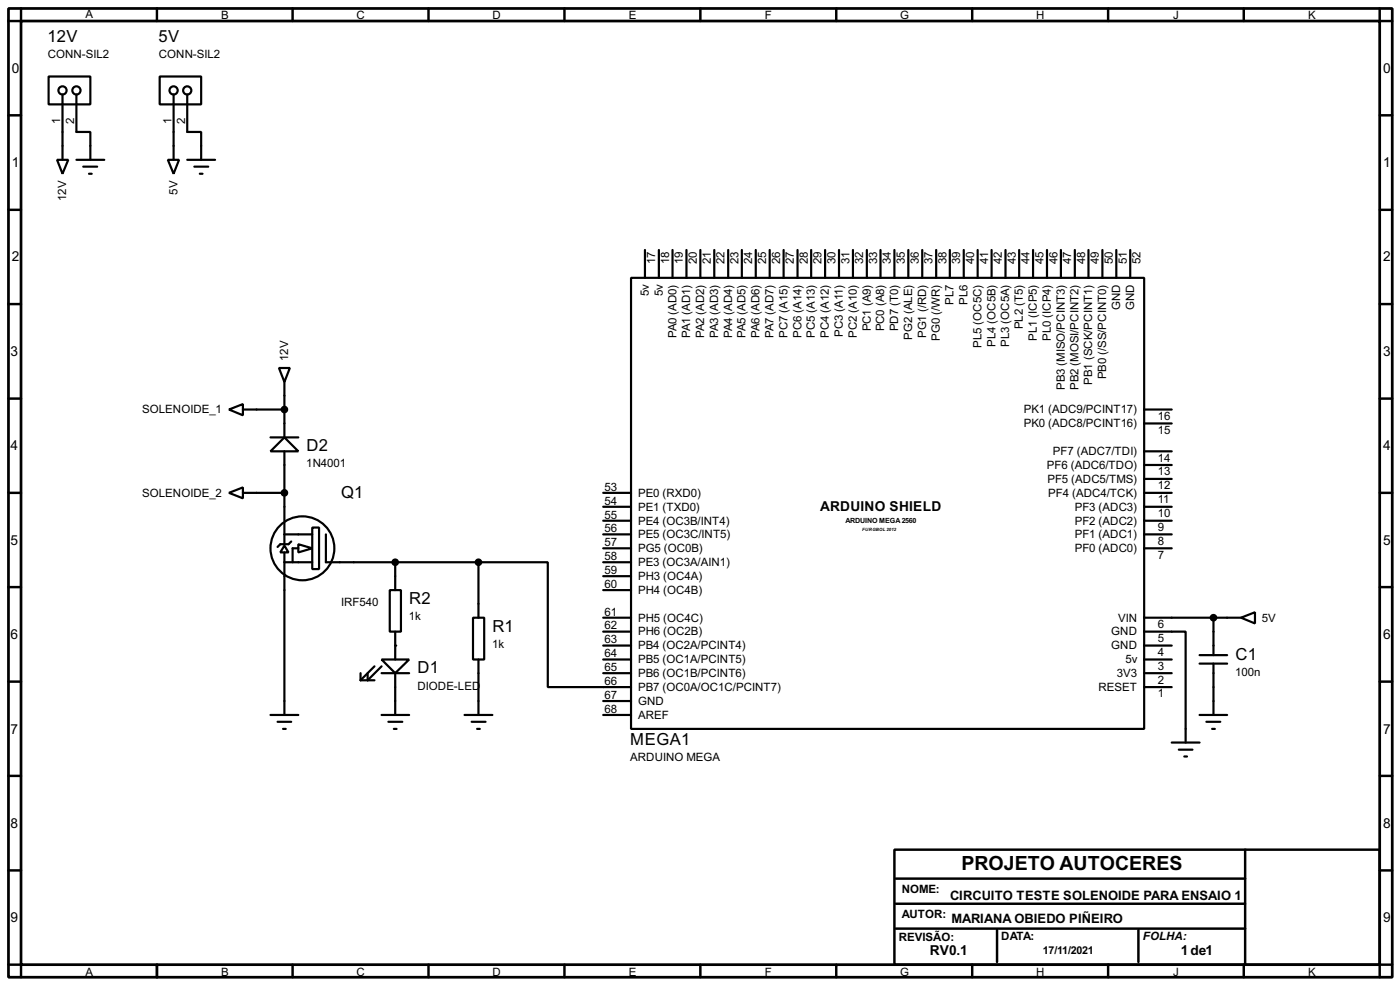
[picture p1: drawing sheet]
<svg xmlns="http://www.w3.org/2000/svg" width="256mm" height="180mm" viewBox="0 0 256 180" stroke-linecap="round" stroke-linejoin="round" font-family="sans-serif">
<path d="M1.6 1.6h253.5v177.3h-253.5zM3.9 3.9h248.9v172.7h-248.9z" fill="none" stroke="#000" stroke-width=".5"/>
<g fill="none" stroke="#000" stroke-width=".45">
<path d="M3.9 1.6v2.3h-2.3M28.8 1.6v2.3M53.6 1.6v2.3M78.5 1.6v2.3M103.4 1.6v2.3M128.3 1.6v2.3M153.2 1.6v2.3M178.1 1.6v2.3M203 1.6v2.3M227.9 1.6v2.3M252.8 1.6v2.3h2.3M1.6 21.1h2.3"/>
<path d="M1.6 38.4h2.3M252.8 21.1h2.3M252.8 38.4h2.3M1.6 55.7h2.3M252.8 55.7h2.3M1.6 73h2.3M252.8 73h2.3M1.6 90.2h2.3M252.8 90.2h2.3M1.6 107.5h2.3M252.8 107.5h2.3M1.6 124.8h2.3"/>
<path d="M252.8 124.8h2.3M1.6 142h2.3M1.6 159.3h2.3M163.9 155.5h88.9v21.1h-88.9zM228.1 155.5v21.1M252.8 142h2.3M252.8 159.3h2.3M1.6 176.6h2.3v2.3M28.8 176.6v2.3M53.6 176.6v2.3M78.5 176.6v2.3M103.4 176.6v2.3"/>
<path d="M128.3 176.6v2.3M153.2 176.6v2.3M164.1 160.8h64M164.1 165.4h64M164.1 170h64M178.1 176.6v2.3M182.7 170.2v5.9M203 176.6v2.3M208.6 170.2v5.9M227.9 176.6v2.3M255.1 176.6h-2.3v2.3"/>
</g>
<g fill="none" stroke="#000" stroke-width=".4">
<path d="M8.9 14h7.7v5.1h-7.7zM11.5 17.3v12M14 17.3v6.9h2.6v5.1M29.3 14h7.6v5.1h-7.6zM31.8 17.3v12M34.3 17.3v6.9h2.6v5.1M10.5 29.3h2l-1 2.5zM14 29.3h5.1M15.3 30.5h2.5M16.3 31.8h.5M30.8 29.3h2l-1 2.5zM34.3 29.3h5.1"/>
<path d="M35.6 30.5h2.6M36.6 31.8h.5M115.6 50.9h94v82.5h-94zM118.2 45.8v5.1M120.7 45.8v5.1M123.2 45.8v5.1M125.8 45.8v5.1M128.3 45.8v5.1M130.9 45.8v5.1M133.4 45.8v5.1M135.9 45.8v5.1M138.5 45.8v5.1"/>
<path d="M141 45.8v5.1M143.6 45.8v5.1M146.1 45.8v5.1M148.6 45.8v5.1M151.2 45.8v5.1M153.7 45.8v5.1M156.3 45.8v5.1M158.8 45.8v5.1M161.3 45.8v5.1M163.9 45.8v5.1M166.4 45.8v5.1M169 45.8v5.1"/>
<path d="M171.5 45.8v5.1M174 45.8v5.1M176.6 45.8v5.1M179.1 45.8v5.1M181.7 45.8v5.1M184.2 45.8v5.1M186.7 45.8v5.1M189.3 45.8v5.1M191.8 45.8v5.1M194.4 45.8v5.1M196.9 45.8v5.1M199.4 45.8v5.1"/>
<path d="M202 45.8v5.1M204.5 45.8v5.1M207.1 45.8v5.1M42 75l2.5-1v2zM44.5 75h7.6M51.1 67.4h2l-1 2.5zM52.1 69.9v10.2M209.6 75h5.1M209.6 77.5h5.1M42 90.2l2.5-1v2zM44.5 90.2h7.6M49.6 82.6l2.5-2.5 2.6 2.5z"/>
<path d="M49.6 80.1h5.1M52.1 99.9l.8 1.2h-1.5zM52.1 82.6v12.7M52.1 95.6v4M52.1 97.8h5.1M53.4 99.1l-.5 .5h-1.5l-.5 .5M54.7 99.6l2.5 .8-2.5 .7zM57.2 96.6h1.3v7.6h-1.3zM59.7 97.8v5.1h28M110.5 90.2h5.1M110.5 97.8h5.1M110.5 95.3h5.1"/>
<path d="M110.5 92.8h5.1M209.6 90.2h5.1M209.6 97.8h5.1M209.6 95.3h5.1M209.6 92.8h5.1M209.6 82.6h5.1M209.6 85.1h5.1M209.6 87.7h5.1M52.1 101.1v29.8M52.1 102.9h5.1M54.7 100.4h-1.1v2.5M71.4 108h2.1v7.6h-2.1z"/>
<path d="M72.4 102.9v5.1M72.4 115.6v5.1M86.7 113.1h2v7.6h-2zM87.7 102.9h12.7v22.9h15.2M87.7 102.9v10.2M110.5 113.1h5.1M110.5 102.9h5.1M110.5 100.4h5.1M110.5 118.2h5.1M110.5 115.6h5.1M110.5 105.5h5.1M110.5 108h5.1"/>
<path d="M209.6 115.6h7.6v20.3M209.6 113.1h17.8M209.6 100.4h5.1M209.6 118.2h5.1M219.8 119.9h5M222.3 113.1v6.8M227.4 113.1l2.5-1v2zM49.6 130.9h5.1M50.9 132.1h2.5M51.9 133.4h.5M66.1 123.2v1.3M66.1 124.5h2.5"/>
<path d="M68.6 122l-2.5 2.5M69.9 120.7h5.1l-2.6 2.5zM69.9 130.9h5.1M69.9 123.2h5.1M69.9 122l-2.5 2.5v-1.3M71.2 132.1h2.5M72.2 133.4h.5M72.4 123.2v7.7M85.1 130.9h5.1M86.4 132.1h2.6M87.4 133.4h.5M87.7 120.7v10.2"/>
<path d="M110.5 130.9h5.1M110.5 123.2h5.1M110.5 120.7h5.1M110.5 128.3h5.1M209.6 123.2h5.1M209.6 125.8h5.1M209.6 120.7h5.1M214.7 135.9h5.1M216 137.2h2.5M217 138.5h.5M219.8 130.9h5M219.8 121.5h5"/>
<path d="M221 132.1h2.6M222.1 133.4h.5M222.3 121.5v9.4"/>
<circle cx="11.4" cy="16.6" r=".75"/>
<circle cx="14" cy="16.6" r=".75"/>
<circle cx="31.8" cy="16.6" r=".75"/>
<circle cx="34.3" cy="16.6" r=".75"/>
<circle cx="55.4" cy="100.4" r="5.9"/>
</g>
<circle cx="72.4" cy="118.2" r=".2" fill="#000"/>
<g fill="#000" stroke="#000" stroke-width=".4">
<circle cx="52.1" cy="75" r=".5"/>
<circle cx="52.1" cy="90.2" r=".5"/>
<circle cx="72.4" cy="102.9" r=".5"/>
<circle cx="87.6" cy="102.9" r=".5"/>
<circle cx="222.3" cy="113.1" r=".5"/>
</g>
<text font-size="4" x="176.1" y="159.2">PROJETO AUTOCERES</text>
<g font-size="3.4">
<text x="8.7" y="7.6">12V</text>
<text x="29.1" y="7.6">5V</text>
<text x="56.2" y="82.6">D2</text>
<text x="62.5" y="91.2">Q1</text>
<text x="75" y="110.6">R2</text>
<text x="90.2" y="115.6">R1</text>
<text x="76.5" y="123.3">D1</text>
<text x="226.4" y="120.7">C1</text>
<text x="115.5" y="136.4">MEGA1</text>
</g>
<g font-size="2.8">
<text x="2.2" y="13.4">0</text>
<text x="253.4" y="13.4">0</text>
<text x="2.2" y="30.6">1</text>
<text x="253.4" y="30.6">1</text>
<text x="2.2" y="47.9">2</text>
<text x="253.4" y="47.9">2</text>
<text x="1.9" y="65.2">3</text>
<text x="253.4" y="65.2">3</text>
<text x="1.9" y="82.4">4</text>
<text x="253.4" y="82.4">4</text>
<text x="150.2" y="93.6">ARDUINO SHIELD</text>
<text x="1.9" y="99.7">5</text>
<text x="253.4" y="99.7">5</text>
<text x="1.9" y="117">6</text>
<text x="253.4" y="117">6</text>
<text x="1.9" y="134.3">7</text>
<text x="253.4" y="134.3">7</text>
<text x="1.9" y="151.5">8</text>
<text x="253.4" y="151.5">8</text>
<text x="1.9" y="168.8">9</text>
<text x="253.4" y="168.8">9</text>
<text x="170.3" y="174.9">RV0.1</text>
<text x="216.3" y="174.9">1de1</text>
</g>
<g font-size="2.7">
<text x="174" y="164.7">CIRCUITO TESTE SOLENOIDE PARA ENSAIO 1</text>
<text x="174.3" y="169">MARIANA OBIEDO PIÑEIRO</text>
</g>
<g font-size="2.4">
<text x="15.6" y="3.2">A</text>
<text x="40.5" y="3.5">B</text>
<text x="65.3" y="3.5">C</text>
<text x="90.2" y="3.5">D</text>
<text x="115.2" y="3.5">E</text>
<text x="140.1" y="3.5">F</text>
<text x="164.9" y="3.5">G</text>
<text x="189.8" y="3.5">H</text>
<text x="214.9" y="3.5">J</text>
<text x="239.6" y="3.5">K</text>
<text x="8.7" y="10.6">CONN-SIL2</text>
<text x="29.1" y="10.6">CONN-SIL2</text>
<text x="11" y="22.8" transform="rotate(-90 11 22.8)">1</text>
<text x="13.6" y="22.8" transform="rotate(-90 13.6 22.8)">2</text>
<text x="31.4" y="22.8" transform="rotate(-90 31.4 22.8)">1</text>
<text x="33.9" y="22.8" transform="rotate(-90 33.9 22.8)">2</text>
<text x="32.5" y="35.6" transform="rotate(-90 32.5 35.6)">5V</text>
<text x="12.2" y="36.8" transform="rotate(-90 12.2 36.8)">12V</text>
<text x="120.1" y="48.3" transform="rotate(-90 120.1 48.3)">17</text>
<text x="122.6" y="48.3" transform="rotate(-90 122.6 48.3)">18</text>
<text x="125.1" y="48.3" transform="rotate(-90 125.1 48.3)">19</text>
<text x="127.7" y="48.3" transform="rotate(-90 127.7 48.3)">20</text>
<text x="130.2" y="48.3" transform="rotate(-90 130.2 48.3)">21</text>
<text x="132.8" y="48.3" transform="rotate(-90 132.8 48.3)">22</text>
<text x="135.3" y="48.3" transform="rotate(-90 135.3 48.3)">23</text>
<text x="137.8" y="48.3" transform="rotate(-90 137.8 48.3)">24</text>
<text x="140.4" y="48.3" transform="rotate(-90 140.4 48.3)">25</text>
<text x="142.9" y="48.3" transform="rotate(-90 142.9 48.3)">26</text>
<text x="145.5" y="48.3" transform="rotate(-90 145.5 48.3)">27</text>
<text x="148" y="48.3" transform="rotate(-90 148 48.3)">28</text>
<text x="150.5" y="48.3" transform="rotate(-90 150.5 48.3)">29</text>
<text x="153.1" y="48.3" transform="rotate(-90 153.1 48.3)">30</text>
<text x="155.6" y="48.3" transform="rotate(-90 155.6 48.3)">31</text>
<text x="158.2" y="48.3" transform="rotate(-90 158.2 48.3)">32</text>
<text x="160.7" y="48.3" transform="rotate(-90 160.7 48.3)">33</text>
<text x="163.2" y="48.3" transform="rotate(-90 163.2 48.3)">34</text>
<text x="165.8" y="48.3" transform="rotate(-90 165.8 48.3)">35</text>
<text x="168.3" y="48.3" transform="rotate(-90 168.3 48.3)">36</text>
<text x="170.9" y="48.3" transform="rotate(-90 170.9 48.3)">37</text>
<text x="173.4" y="48.3" transform="rotate(-90 173.4 48.3)">38</text>
<text x="175.9" y="48.3" transform="rotate(-90 175.9 48.3)">39</text>
<text x="178.5" y="48.3" transform="rotate(-90 178.5 48.3)">40</text>
<text x="181" y="48.3" transform="rotate(-90 181 48.3)">41</text>
<text x="183.5" y="48.3" transform="rotate(-90 183.5 48.3)">42</text>
<text x="186.1" y="48.3" transform="rotate(-90 186.1 48.3)">43</text>
<text x="188.6" y="48.3" transform="rotate(-90 188.6 48.3)">44</text>
<text x="191.2" y="48.3" transform="rotate(-90 191.2 48.3)">45</text>
<text x="193.7" y="48.3" transform="rotate(-90 193.7 48.3)">46</text>
<text x="196.2" y="48.3" transform="rotate(-90 196.2 48.3)">47</text>
<text x="198.8" y="48.3" transform="rotate(-90 198.8 48.3)">48</text>
<text x="201.3" y="48.3" transform="rotate(-90 201.3 48.3)">49</text>
<text x="203.9" y="48.3" transform="rotate(-90 203.9 48.3)">50</text>
<text x="206.4" y="48.3" transform="rotate(-90 206.4 48.3)">51</text>
<text x="209" y="48.3" transform="rotate(-90 209 48.3)">52</text>
<text x="118.9" y="54.2" transform="rotate(-90 118.9 54.2)">5v</text>
<text x="121.4" y="54.2" transform="rotate(-90 121.4 54.2)">5v</text>
<text x="174.7" y="55.8" transform="rotate(-90 174.7 55.8)">PL7</text>
<text x="177.3" y="55.8" transform="rotate(-90 177.3 55.8)">PL6</text>
<text x="205.2" y="56.8" transform="rotate(-90 205.2 56.8)">GND</text>
<text x="207.8" y="56.8" transform="rotate(-90 207.8 56.8)">GND</text>
<text x="123.9" y="61.9" transform="rotate(-90 123.9 61.9)">PA0 (AD0)</text>
<text x="126.5" y="61.9" transform="rotate(-90 126.5 61.9)">PA1 (AD1)</text>
<text x="129" y="61.9" transform="rotate(-90 129 61.9)">PA2 (AD2)</text>
<text x="131.6" y="61.9" transform="rotate(-90 131.6 61.9)">PA3 (AD3)</text>
<text x="134.1" y="61.9" transform="rotate(-90 134.1 61.9)">PA4 (AD4)</text>
<text x="136.6" y="61.9" transform="rotate(-90 136.6 61.9)">PA5 (AD5)</text>
<text x="139.2" y="61.9" transform="rotate(-90 139.2 61.9)">PA6 (AD6)</text>
<text x="141.7" y="61.9" transform="rotate(-90 141.7 61.9)">PA7 (AD7)</text>
<text x="144.3" y="61.8" transform="rotate(-90 144.3 61.8)">PC7 (A15)</text>
<text x="146.8" y="61.8" transform="rotate(-90 146.8 61.8)">PC6 (A14)</text>
<text x="149.3" y="61.8" transform="rotate(-90 149.3 61.8)">PC5 (A13)</text>
<text x="151.9" y="61.8" transform="rotate(-90 151.9 61.8)">PC4 (A12)</text>
<text x="154.4" y="61.7" transform="rotate(-90 154.4 61.7)">PC3 (A11)</text>
<text x="157" y="61.8" transform="rotate(-90 157 61.8)">PC2 (A10)</text>
<text x="159.5" y="60.7" transform="rotate(-90 159.5 60.7)">PC1 (A9)</text>
<text x="162" y="60.7" transform="rotate(-90 162 60.7)">PC0 (A8)</text>
<text x="164.6" y="60.6" transform="rotate(-90 164.6 60.6)">PD7 (T0)</text>
<text x="167.1" y="62.2" transform="rotate(-90 167.1 62.2)">PG2 (ALE)</text>
<text x="169.7" y="61.9" transform="rotate(-90 169.7 61.9)">PG1 (/RD)</text>
<text x="172.2" y="62.4" transform="rotate(-90 172.2 62.4)">PG0 (/WR)</text>
<text x="179.8" y="63.7" transform="rotate(-90 179.8 63.7)">PL5 (OC5C)</text>
<text x="182.4" y="63.5" transform="rotate(-90 182.4 63.5)">PL4 (OC5B)</text>
<text x="184.9" y="63.5" transform="rotate(-90 184.9 63.5)">PL3 (OC5A)</text>
<text x="187.4" y="60.3" transform="rotate(-90 187.4 60.3)">PL2 (T5)</text>
<text x="190" y="62.4" transform="rotate(-90 190 62.4)">PL1 (ICP5)</text>
<text x="192.5" y="62.4" transform="rotate(-90 192.5 62.4)">PL0 (ICP4)</text>
<text x="52.8" y="66" transform="rotate(-90 52.8 66)">12V</text>
<text x="195.1" y="71.4" transform="rotate(-90 195.1 71.4)">PB3 (MISO/PCINT3)</text>
<text x="197.6" y="71.4" transform="rotate(-90 197.6 71.4)">PB2 (MOSI/PCINT2)</text>
<text x="200.1" y="70.4" transform="rotate(-90 200.1 70.4)">PB1 (SCK/PCINT1)</text>
<text x="202.7" y="69.4" transform="rotate(-90 202.7 69.4)">PB0 (/SS/PCINT0)</text>
<text x="26" y="75.7">SOLENOIDE_1</text>
<text x="187.5" y="75.7">PK1 (ADC9/PCINT17)</text>
<text x="212.1" y="76.9">16</text>
<text x="187.5" y="78.2">PK0 (ADC8/PCINT16)</text>
<text x="192.9" y="83.3">PF7 (ADC7/TDI)</text>
<text x="212.1" y="79.4">15</text>
<text x="56.1" y="85.6">1N4001</text>
<text x="110.8" y="89.8">53</text>
<text x="191.8" y="85.8">PF6 (ADC6/TDO)</text>
<text x="191.9" y="88.4">PF5 (ADC5/TMS)</text>
<text x="212.1" y="84.5">14</text>
<text x="212.1" y="87">13</text>
<text x="212.1" y="89.6">12</text>
<text x="26" y="90.9">SOLENOIDE_2</text>
<text x="110.8" y="92.4">54</text>
<text x="110.8" y="94.9">55</text>
<text x="116.9" y="90.9">PE0 (RXD0)</text>
<text x="116.9" y="93.5">PE1 (TXD0)</text>
<text x="192" y="90.9">PF4 (ADC4/TCK)</text>
<text x="196.9" y="93.5">PF3 (ADC3)</text>
<text x="212.1" y="92.1">11</text>
<text x="212.1" y="94.7">10</text>
<text x="110.8" y="97.4">56</text>
<text x="110.8" y="100">57</text>
<text x="116.9" y="96">PE4 (OC3B/INT4)</text>
<text x="116.9" y="98.5">PE5 (OC3C/INT5)</text>
<text x="116.9" y="101.1">PG5 (OC0B)</text>
<text x="196.9" y="101.1">PF0 (ADC0)</text>
<text x="196.9" y="98.5">PF1 (ADC1)</text>
<text x="196.9" y="96">PF2 (ADC2)</text>
<text x="212.1" y="99.7">8</text>
<text x="212.1" y="97.2">9</text>
<text x="110.8" y="102.5">58</text>
<text x="110.8" y="105.1">59</text>
<text x="110.8" y="107.6">60</text>
<text x="116.9" y="103.6">PE3 (OC3A/AIN1)</text>
<text x="116.9" y="106.2">PH3 (OC4A)</text>
<text x="212.1" y="102.3">7</text>
<text x="62.5" y="110.9">IRF540</text>
<text x="74.9" y="113.5">1k</text>
<text x="110.8" y="112.7">61</text>
<text x="116.9" y="108.7">PH4 (OC4B)</text>
<text x="116.9" y="113.8">PH5 (OC4C)</text>
<text x="204.8" y="113.8">VIN</text>
<text x="231.2" y="113.8">5V</text>
<text x="90.2" y="118.6">1k</text>
<text x="110.8" y="115.2">62</text>
<text x="110.8" y="117.8">63</text>
<text x="116.9" y="116.3">PH6 (OC2B)</text>
<text x="116.9" y="118.9">PB4 (OC2A/PCINT4)</text>
<text x="203.6" y="118.9">GND</text>
<text x="203.6" y="116.3">GND</text>
<text x="212.1" y="117.5">5</text>
<text x="212.1" y="115">6</text>
<text x="110.8" y="120.3">64</text>
<text x="110.8" y="122.8">65</text>
<text x="110.8" y="125.4">66</text>
<text x="116.9" y="121.4">PB5 (OC1A/PCINT5)</text>
<text x="116.9" y="123.9">PB6 (OC1B/PCINT6)</text>
<text x="204.6" y="123.9">3V3</text>
<text x="206.2" y="121.4">5v</text>
<text x="212.1" y="125.1">2</text>
<text x="212.1" y="122.6">3</text>
<text x="212.1" y="120.1">4</text>
<text x="226.3" y="123.7">100n</text>
<text x="76.5" y="126.2">DIODE-LED</text>
<text x="110.8" y="127.9">67</text>
<text x="110.8" y="130.5">68</text>
<text x="116.9" y="126.5">PB7 (OC0A/OC1C/PCINT7)</text>
<text x="116.9" y="129">GND</text>
<text x="116.9" y="131.6">AREF</text>
<text x="201.2" y="126.5">RESET</text>
<text x="212.1" y="127.7">1</text>
<text x="115.4" y="139.3">ARDUINO MEGA</text>
<text x="165.2" y="163.5">NOME:</text>
<text x="164.6" y="172.2">REVISÃO:</text>
<text x="165.2" y="168.1">AUTOR:</text>
<text x="183.4" y="172.1">DATA:</text>
<text x="209.4" y="172.1">FOLHA:</text>
<text x="15.6" y="178.6">A</text>
<text x="40.5" y="178.6">B</text>
<text x="65.3" y="178.6">C</text>
<text x="90.2" y="178.6">D</text>
<text x="115.2" y="178.6">E</text>
<text x="140.1" y="178.6">F</text>
<text x="164.9" y="178.6">G</text>
<text x="189.8" y="178.6">H</text>
<text x="214.9" y="178.6">J</text>
<text x="239.6" y="178.6">K</text>
</g>
<text font-size="2.2" x="191.1" y="174.7">17/11/2021</text>
<text font-size="1.5" x="154.9" y="95.7">ARDUINO MEGA 2560</text>
<text font-size=".9" x="158" y="97.1">FURGBOL 2012</text>
</svg>
